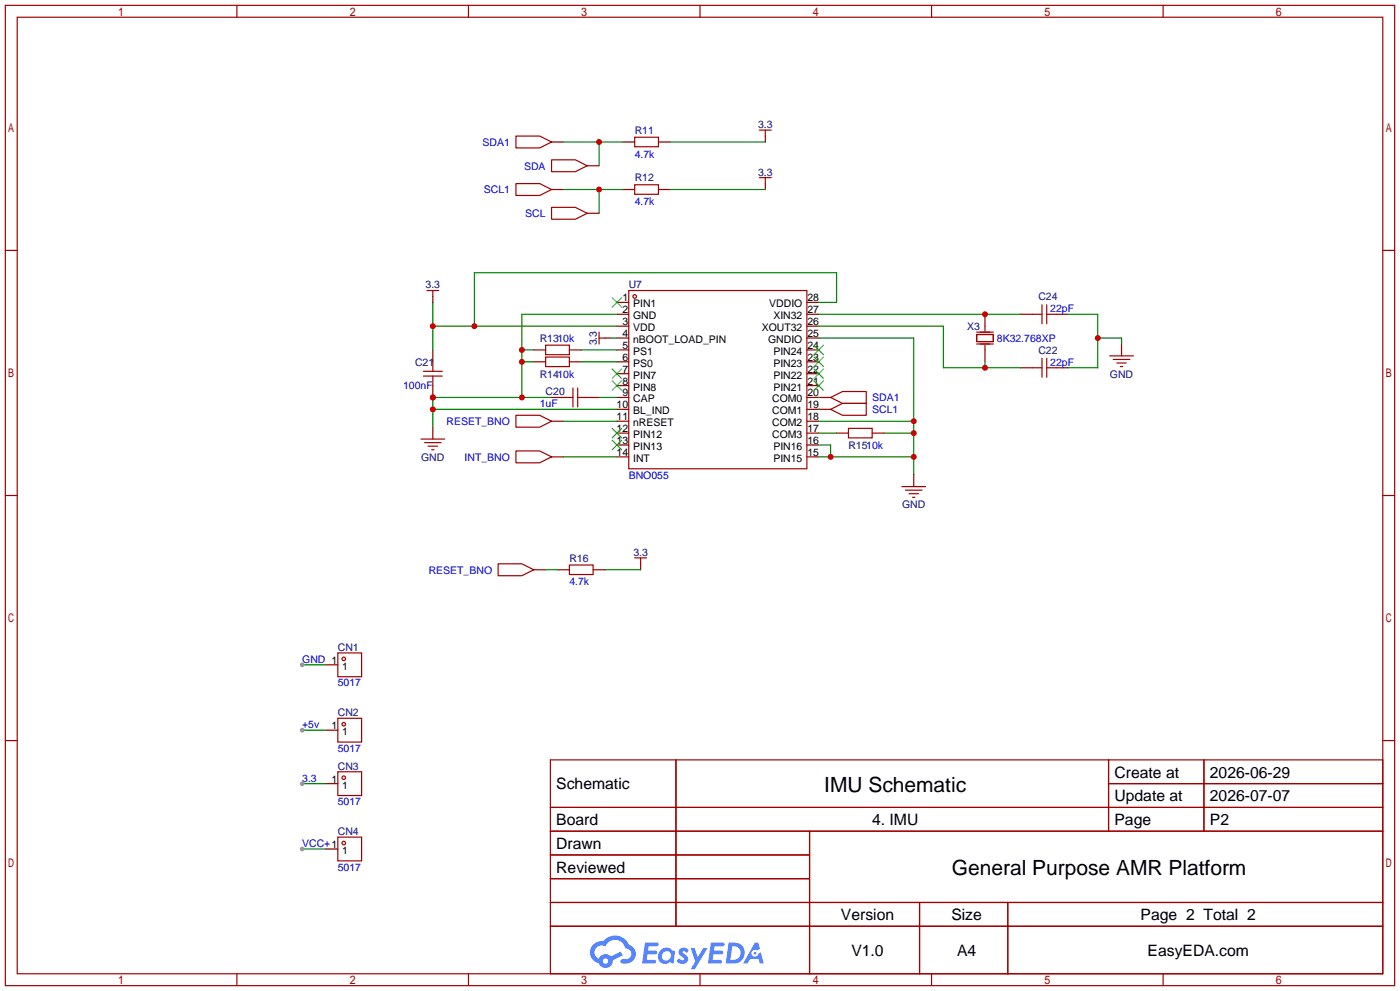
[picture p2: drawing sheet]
<svg xmlns="http://www.w3.org/2000/svg" width="299mm" height="212mm" viewBox="0 0 299 212" stroke-linecap="round" stroke-linejoin="round" font-family="sans-serif">
<g fill="none" stroke="#a10000" stroke-width=".25">
<path d="M1.1 1.1h297.2v209.6h-297.2zM3.7 3.7h292.1v204.5h-292.1zM50.7 1.1v2.6M100.2 1.1v2.6M149.7 1.1v2.6M199.3 1.1v2.6M248.8 1.1v2.6M1.1 53.5h2.6M295.8 53.5h2.5M1.1 105.9h2.6M295.8 105.9h2.5M1.1 158.3h2.6"/>
<path d="M295.8 158.3h2.5M117.7 162.4h178.1v45.8h-178.1zM117.7 172.6h178.1M117.7 177.7h178.1M144.6 162.4v35.6M173.2 177.7v30.5M237.1 162.4v15.3M237.1 167.5h58.7M257.5 162.4v15.3M117.7 182.8h55.5M117.7 192.9h178.1M117.7 187.8h55.5"/>
<path d="M117.7 198h178.1M196.7 192.9v15.3M215.6 192.9v15.3M50.7 208.2v2.5M100.2 208.2v2.5M149.7 208.2v2.5M199.3 208.2v2.5M248.8 208.2v2.5"/>
</g>
<g fill="#5487ff">
<path d="M145.5 202.8a1.3 1.3 0 0 1 1.8 .3l-.4 .6a.54 .54 0 0 0-.9-.2l.1 .2a1.28 1.28 0 0 1 .8 2 1.53 1.53 0 0 1-2.2-.3l.5-.6 .8 .5a.31 .31 0 0 0 .4-.3 .31 .31 0 0 0-.3-.3 1.12 1.12 0 0 1-.6-1.9z"/>
<path d="M147.7 202.7h.9l.7 1.9 1.1-1.9h.9l-2.7 4.5h-.9l1-1.7z"/>
<path d="M138 201.5h1.6a1.31 1.31 0 0 1 1.2 .2 .4 .4 0 0 1-.3 .6h-1.8l-.1 .9h1.6a.4 .4 0 0 1 .4 .4 .4 .4 0 0 1-.4 .4h-1.7l-.2 1.2h1.4a.46 .46 0 0 1 .5 .1 .46 .46 0 0 1 .1 .5l-.3 .2h-2.7z"/>
<path d="M152.1 201.5h1.6a1.32 1.32 0 0 1 1.3 .2 .39 .39 0 0 1-.4 .6h-1.7l-.2 .9h1.7a.4 .4 0 0 1 .3 .4 .4 .4 0 0 1-.4 .4h-1.7l-.2 1.2h1.4a.46 .46 0 0 1 .5 .1 .46 .46 0 0 1 .1 .5l-.3 .2h-2.7z"/>
<path d="M161.5 201.5h.7l.4 1.3-.7 .4a.75 .75 0 0 0-1.1 .3 .75 .75 0 0 0 .5 1 .75 .75 0 0 0 .9-.6l.6-.3 .6 2.4h-.9l-.2-1h-1.9l-.5 1h-.9z"/>
<path d="M155.9 201.5l-.7 4.5h1.5a2.27 2.27 0 0 0 2.6-2.3 2.27 2.27 0 0 0-2.7-2.2zM156.6 202.3a1.5 1.5 0 0 1 1.8 1.5 1.5 1.5 0 0 1-1.9 1.4h-.3z"/>
<path d="M141.3 203.1a1.6 1.6 0 0 0-.3 2.3 1.6 1.6 0 0 0 2.3 .2l.8 .4 .3-2.5-.2-.3h-.4a1.58 1.58 0 0 0-2.5-.1zM141.9 203.6a.98 .98 0 0 1 1.6 .5 .98 .98 0 0 1-1.1 1.2 .94 .94 0 0 1-.8-.6 .94 .94 0 0 1 .3-1.1z"/>
<path d="M126.9 201.9a2.37 2.37 0 0 0 1.2 4 1.54 1.54 0 0 0 1.7 1 1.54 1.54 0 0 0 1.3-1.6l2.1-1.1-.5-.8-2 1.1a1.57 1.57 0 0 0-2.6 .4 1.5 1.5 0 0 1-.8-2.1 1.5 1.5 0 0 1 2.2-.5 2.23 2.23 0 0 1 2.3-1.4 2.23 2.23 0 0 1 2 1.8 1.16 1.16 0 0 1 1.2 1.1 1.16 1.16 0 0 1-1 1.3h-.7a.47 .47 0 0 0-.6 .3 .47 .47 0 0 0 .4 .6 2.17 2.17 0 0 0 2.5-1 2.17 2.17 0 0 0-.3-2.7l-.8-.4a3.2 3.2 0 0 0-5.4-.7l-1.2 .1zM129 205.4a.58 .58 0 0 1 1.1 0 .58 .58 0 0 1-1.1 0z"/>
<circle cx="161.5" cy="203.8" r=".28"/>
</g>
<g fill="none" stroke="#a10000" stroke-width=".25">
<path d="M134.5 62.1h38.1v38.1h-38.1z"/>
<circle cx="135.8" cy="63.4" r=".38"/>
</g>
<g fill="none" stroke="#870000" stroke-width=".25">
<path d="M132 64.6h2.5M132 67.2h2.5M132 69.7h2.5M132 72.3h2.5M132 74.8h2.5M132 77.3h2.5M132 79.9h2.5M172.6 64.6h2.5M172.6 67.2h2.5M172.6 69.7h2.5M172.6 72.3h2.5M172.6 74.8h2.5"/>
<path d="M172.6 77.3h2.5M172.6 79.9h2.5M132 82.4h2.5M132 85h2.5M132 87.5h2.5M132 90h2.5M132 92.6h2.5M132 95.1h2.5M132 97.7h2.5M172.6 82.4h2.5M172.6 85h2.5M172.6 87.5h2.5"/>
<path d="M172.6 90h2.5M172.6 92.6h2.5M172.6 95.1h2.5M172.6 97.7h2.5"/>
</g>
<g fill="none" stroke="#3c3" stroke-width=".25">
<path d="M130.9 63.6l2.1 2.1M130.9 78.9l2.1 2M133 63.6l-2.1 2.1M133 78.9l-2.1 2M174.1 78.9l2 2M174.1 76.3l2 2.1M174.1 73.8l2 2M176.1 78.9l-2 2M176.1 76.3l-2 2.1M176.1 73.8l-2 2M130.9 81.4l2.1 2M130.9 91.6l2.1 2"/>
<path d="M130.9 94.1l2.1 2M133 81.4l-2.1 2M133 91.6l-2.1 2M133 94.1l-2.1 2M174.1 81.4l2 2M176.1 81.4l-2 2"/>
</g>
<path d="M111.6 77.3h2.6M111.6 74.8h2.6M132 67.2h-20.4v17.8M92.6 87.5h39.4M118 85h-25.4v6.3" fill="none" stroke="#008700" stroke-width=".25"/>
<g fill="#c00">
<circle cx="111.6" cy="85" r=".63"/>
<circle cx="92.6" cy="85" r=".63"/>
<circle cx="92.6" cy="87.5" r=".63"/>
<circle cx="111.6" cy="77.3" r=".63"/>
<circle cx="111.6" cy="74.8" r=".63"/>
</g>
<path d="M92.6 74.8v2.5M92.6 82.4v2.6M118 85h2.5M125.6 85h2.5" fill="none" stroke="#870000" stroke-width=".25"/>
<path d="M120.5 85h2.1M122.6 82.9v4.1M123.6 82.9v4.1M123.6 85h2" fill="none" stroke="#a10000" stroke-width=".25"/>
<circle cx="92.6" cy="85" r=".63" fill="#c00"/>
<path d="M90.6 79.4h4M92.6 77.3v2.1M90.6 80.4h4M92.6 80.4v2" fill="none" stroke="#a10000" stroke-width=".25"/>
<path d="M175.1 72.3h20.4v29.2M175.1 97.7h20.4M175.1 95.1h2.6v2.6M175.1 90h20.4M189.1 92.6h6.4" fill="none" stroke="#008700" stroke-width=".25"/>
<g fill="#c00">
<circle cx="177.7" cy="97.7" r=".63"/>
<circle cx="195.5" cy="97.7" r=".63"/>
<circle cx="195.5" cy="92.6" r=".63"/>
<circle cx="195.5" cy="90" r=".63"/>
</g>
<path d="M118 30.4h2.5M133.2 30.4h2.6M140.8 30.4h2.6M163.7 29.1v1.3M163.7 39.2v1.3M118 40.5h2.5M133.2 40.5h2.6M140.8 40.5h2.6M218.3 78.6h2.6M218.3 67.2h2.6M225.9 78.6h2.6M225.9 67.2h2.6" fill="none" stroke="#870000" stroke-width=".25"/>
<g fill="none" stroke="#a10000" stroke-width=".25">
<path d="M110.4 29.1h5l2.6 1.3-2.6 1.2h-5zM110.4 39.2h5l2.6 1.3-2.6 1.3h-5zM135.8 29.3h5v2.1h-5zM135.8 39.5h5v2h-5zM162.4 27.8h2.6M162.4 38h2.6M163.7 27.8v1.3M163.7 38v1.2M220.9 78.6h2M220.9 67.2h2M222.9 65.2v4M222.9 76.6v4"/>
<path d="M223.9 78.6h2M223.9 65.2v4M223.9 76.6v4M223.9 67.2h2"/>
</g>
<path d="M120.5 40.5h12.7M128.1 40.5v5.1" fill="none" stroke="#008700" stroke-width=".25"/>
<circle cx="128.1" cy="40.5" r=".63" fill="#c00"/>
<path d="M120.5 30.4h12.7M128.1 30.4v5M143.4 30.4h20.3M143.4 40.5h20.3" fill="none" stroke="#008700" stroke-width=".25"/>
<circle cx="128.1" cy="30.4" r=".63" fill="#c00"/>
<path d="M175.1 67.2h43.2M128.1 85h3.9" fill="none" stroke="#008700" stroke-width=".25"/>
<path d="M210.7 67.2v2.5M210.7 74.8v2.5M92.6 91.3v2.6" fill="none" stroke="#870000" stroke-width=".25"/>
<path d="M208.9 71.5h3.6v1.5h-3.6zM208.9 73.5h3.6M208.9 71h3.6M210.7 69.7v1M210.7 73.8v1M90 93.9h5.1M90.8 94.6h3.6M91.6 95.4h2M92.3 96.1h.5" fill="none" stroke="#a10000" stroke-width=".25"/>
<circle cx="210.7" cy="67.2" r=".63" fill="#c00"/>
<path d="M175.1 69.7h26.7v8.9h16.5M210.7 77.3v1.3" fill="none" stroke="#008700" stroke-width=".25"/>
<circle cx="210.7" cy="78.6" r=".63" fill="#c00"/>
<path d="M239.9 73.5v2.6" fill="none" stroke="#870000" stroke-width=".25"/>
<path d="M237.4 76.1h5M238.1 76.8h3.6M238.9 77.6h2M239.6 78.4h.6" fill="none" stroke="#a10000" stroke-width=".25"/>
<path d="M228.5 67.2h6.3v11.4h-6.3M234.8 72.3h5.1v1.2" fill="none" stroke="#008700" stroke-width=".25"/>
<circle cx="234.8" cy="72.3" r=".63" fill="#c00"/>
<path d="M92.6 64.6v10.2M92.6 69.7h39.4M175.1 64.6h3.8v-6.3h-77.4v11.4" fill="none" stroke="#008700" stroke-width=".25"/>
<g fill="#c00">
<circle cx="92.6" cy="69.7" r=".63"/>
<circle cx="101.5" cy="69.7" r=".63"/>
</g>
<g fill="none" stroke="#870000" stroke-width=".25">
<path d="M125.6 35.4h2.5M125.6 45.6h2.5M92.6 63.4v1.2M114.2 74.8h2.5M114.2 77.3h2.5M121.8 74.8h2.5M121.8 77.3h2.5M129.4 72.3h1.3M118 90h2.5M118 97.7h2.5M175.1 85h2.6M175.1 87.5h2.6"/>
<path d="M178.9 92.6h2.6M186.6 92.6h2.5M195.5 101.5v2.5M114.2 121.8h2.5M119.3 121.8h2.5M126.9 121.8h2.5M137 120.5v1.3"/>
</g>
<g fill="none" stroke="#a10000" stroke-width=".25">
<path d="M118 34.2h5.1l2.5 1.2-2.5 1.3h-5.1zM118 44.3h5.1l2.5 1.3-2.5 1.3h-5.1zM91.3 62.1h2.6M92.6 62.1v1.3M116.7 73.8h5.1v2h-5.1zM116.7 76.3h5.1v2.1h-5.1zM128.1 71v2.5M128.1 72.3h1.3M110.4 88.8h5l2.6 1.2-2.6 1.3h-5zM110.4 96.4h5l2.6 1.3-2.6 1.2h-5zM177.7 85l2.5-1.3h5.1v2.5h-5.1zM177.7 87.5l2.5-1.3h5.1v2.6h-5.1z"/>
<path d="M181.5 91.6h5.1v2h-5.1zM135.8 119.3h2.5M137 119.3v1.2M192.9 104h5.1M193.7 104.8h3.5M194.4 105.5h2.1M195.2 106.3h.5M106.6 120.5h5l2.6 1.3-2.6 1.3h-5zM121.8 120.8h5.1v2h-5.1z"/>
</g>
<path d="M124.3 74.8h7.7M124.3 77.3h7.7M130.7 72.3h1.3M120.5 90h11.5M120.5 97.7h11.5M175.1 85h.1M175.1 87.5h.1M175.1 92.6h3.8M116.7 121.8h2.6M129.4 121.8h7.6M64.6 142.1h5.1" fill="none" stroke="#008700" stroke-width=".25"/>
<circle cx="64.6" cy="142.1" r=".51" fill="#999"/>
<path d="M64.6 156.1h5.1" fill="none" stroke="#008700" stroke-width=".25"/>
<circle cx="64.6" cy="156.1" r=".51" fill="#999"/>
<path d="M64.6 167.5h5.1" fill="none" stroke="#008700" stroke-width=".25"/>
<circle cx="64.6" cy="167.5" r=".51" fill="#999"/>
<path d="M64.6 181.5h5.1" fill="none" stroke="#008700" stroke-width=".25"/>
<circle cx="64.6" cy="181.5" r=".51" fill="#999"/>
<g fill="none" stroke="#a10000" stroke-width=".25">
<path d="M72.3 139.6h5v5.1h-5zM72.3 153.5h5v5.1h-5zM72.3 165h5v5.1h-5zM72.3 178.9h5v5.1h-5z"/>
<circle cx="73.5" cy="154.8" r=".38"/>
<circle cx="73.5" cy="140.8" r=".38"/>
<circle cx="73.5" cy="166.2" r=".38"/>
<circle cx="73.5" cy="180.2" r=".38"/>
</g>
<path d="M69.7 142.1h2.6M69.7 156.1h2.6M69.7 167.5h2.6M69.7 181.5h2.6" fill="none" stroke="#870000" stroke-width=".25"/>
<g font-size="4.5">
<text x="176.3" y="169.3">IMU Schematic</text>
<text x="203.6" y="187.1">General Purpose AMR Platform</text>
</g>
<g font-size="3.4">
<text x="238.4" y="166.2">Create at</text>
<text x="258.8" y="166.2">2026-06-29</text>
<text x="119" y="168.7">Schematic</text>
<text x="238.4" y="171.3">Update at</text>
<text x="258.8" y="171.3">2026-07-07</text>
<text x="119" y="176.4">Board</text>
<text x="186.5" y="176.4">4. IMU</text>
<text x="238.4" y="176.4">Page</text>
<text x="258.8" y="176.4">P2</text>
<text x="119" y="181.4">Drawn</text>
<text x="119" y="186.5">Reviewed</text>
<text x="179.9" y="196.7">Version</text>
<text x="203.5" y="196.7">Size</text>
<text x="244" y="196.7">Page 2 Total 2</text>
<text x="182.1" y="204.3">V1.0</text>
<text x="204.7" y="204.3">A4</text>
<text x="245.5" y="204.3">EasyEDA.com</text>
</g>
<g font-size="2.2" fill="#000080">
<text x="135.8" y="28.6">R11</text>
<text x="162.1" y="27.4">3.3</text>
<text x="135.8" y="38.8">R12</text>
<text x="162.1" y="37.5">3.3</text>
<text x="91" y="61.7">3.3</text>
<text x="134.5" y="61.7">U7</text>
<text x="222.1" y="64.2">C24</text>
<text x="206.9" y="70.5">X3</text>
<text x="115.4" y="73.1">R1310k</text>
<text x="127.7" y="73.8" transform="rotate(-90 127.7 73.8)">3.3</text>
<text x="222.1" y="75.6">C22</text>
<text x="88.8" y="78.2">C21</text>
<text x="115.4" y="80.7">R1410k</text>
<text x="237.4" y="80.7">GND</text>
<text x="116.7" y="84.5">C20</text>
<text x="181.5" y="95.9">R1510k</text>
<text x="90.1" y="98.5">GND</text>
<text x="193" y="108.6">GND</text>
<text x="135.5" y="118.8">3.3</text>
<text x="121.8" y="120.1">R16</text>
<text x="72.3" y="139.1">CN1</text>
<text x="72.3" y="153.1">CN2</text>
<text x="72.3" y="164.5">CN3</text>
<text x="72.3" y="178.5">CN4</text>
</g>
<g font-size="2.2" fill="#00f">
<text x="103.2" y="31.2">SDA1</text>
<text x="135.8" y="33.7">4.7k</text>
<text x="103.5" y="41.3">SCL1</text>
<text x="112.1" y="36.3">SDA</text>
<text x="112.4" y="46.4">SCL</text>
<text x="135.8" y="43.9">4.7k</text>
<text x="224.7" y="66.7">22pF</text>
<text x="213.2" y="73.1">8K32.768XP</text>
<text x="86.2" y="83.2">100nF</text>
<text x="224.7" y="78.2">22pF</text>
<text x="115.4" y="87.1">1uF</text>
<text x="186.6" y="85.8">SDA1</text>
<text x="186.6" y="88.3">SCL1</text>
<text x="95.5" y="90.9">RESET_BNO</text>
<text x="99.4" y="98.5">INT_BNO</text>
<text x="134.5" y="102.3">BNO055</text>
<text x="91.7" y="122.6">RESET_BNO</text>
<text x="121.8" y="125.2">4.7k</text>
<text x="64.6" y="141.7">GND 1</text>
<text x="72.3" y="146.7">5017</text>
<text x="64.6" y="155.6">+5v</text>
<text x="72.3" y="160.7">5017</text>
<text x="64.6" y="167.1">3.3</text>
<text x="72.3" y="172.1">5017</text>
<text x="64.6" y="181">VCC+1</text>
<text x="72.3" y="186.1">5017</text>
</g>
<g font-size="2.2">
<text x="133.1" y="64.4">1</text>
<text x="135.4" y="65.7">PIN1</text>
<text x="164.6" y="65.7">VDDIO</text>
<text x="172.7" y="64.4">28</text>
<text x="133.1" y="67">2</text>
<text x="133.1" y="69.5">3</text>
<text x="135.4" y="68.2">GND</text>
<text x="135.4" y="70.8">VDD</text>
<text x="162.9" y="70.8">XOUT32</text>
<text x="165.4" y="68.2">XIN32</text>
<text x="172.7" y="69.5">26</text>
<text x="172.7" y="67">27</text>
<text x="133.1" y="72">4</text>
<text x="133.1" y="74.6">5</text>
<text x="133.1" y="77.1">6</text>
<text x="135.4" y="73.3">nBOOT_LOAD_PIN</text>
<text x="135.4" y="75.9">PS1</text>
<text x="164.3" y="73.3">GNDIO</text>
<text x="165.4" y="75.9">PIN24</text>
<text x="172.7" y="77.1">23</text>
<text x="172.7" y="74.6">24</text>
<text x="172.7" y="72">25</text>
<text x="133.1" y="79.7">7</text>
<text x="133.1" y="82.2">8</text>
<text x="135.4" y="78.4">PS0</text>
<text x="135.4" y="80.9">PIN7</text>
<text x="135.4" y="83.5">PIN8</text>
<text x="165.4" y="83.5">PIN21</text>
<text x="165.4" y="80.9">PIN22</text>
<text x="165.4" y="78.4">PIN23</text>
<text x="172.7" y="82.2">21</text>
<text x="172.7" y="79.7">22</text>
<text x="131.9" y="87.3">10</text>
<text x="131.9" y="89.8">11</text>
<text x="133.1" y="84.7">9</text>
<text x="135.4" y="86">CAP</text>
<text x="135.4" y="88.6">BL_IND</text>
<text x="165.2" y="88.6">COM1</text>
<text x="165.2" y="86">COM0</text>
<text x="172.7" y="89.8">18</text>
<text x="172.7" y="87.3">19</text>
<text x="172.7" y="84.7">20</text>
<text x="131.9" y="92.4">12</text>
<text x="131.9" y="94.9">13</text>
<text x="135.4" y="91.1">nRESET</text>
<text x="135.4" y="93.6">PIN12</text>
<text x="165.2" y="93.6">COM3</text>
<text x="165.2" y="91.1">COM2</text>
<text x="172.7" y="94.9">16</text>
<text x="172.7" y="92.4">17</text>
<text x="131.9" y="97.4">14</text>
<text x="135.4" y="96.2">PIN13</text>
<text x="135.4" y="98.7">INT</text>
<text x="165.4" y="98.7">PIN15</text>
<text x="165.4" y="96.2">PIN16</text>
<text x="172.7" y="97.4">15</text>
<text x="73.2" y="143.2">1</text>
<text x="70.9" y="155.9">1</text>
<text x="73.2" y="157.1">1</text>
<text x="70.9" y="167.3">1</text>
<text x="73.2" y="168.6">1</text>
<text x="73.2" y="182.5">1</text>
</g>
</svg>
